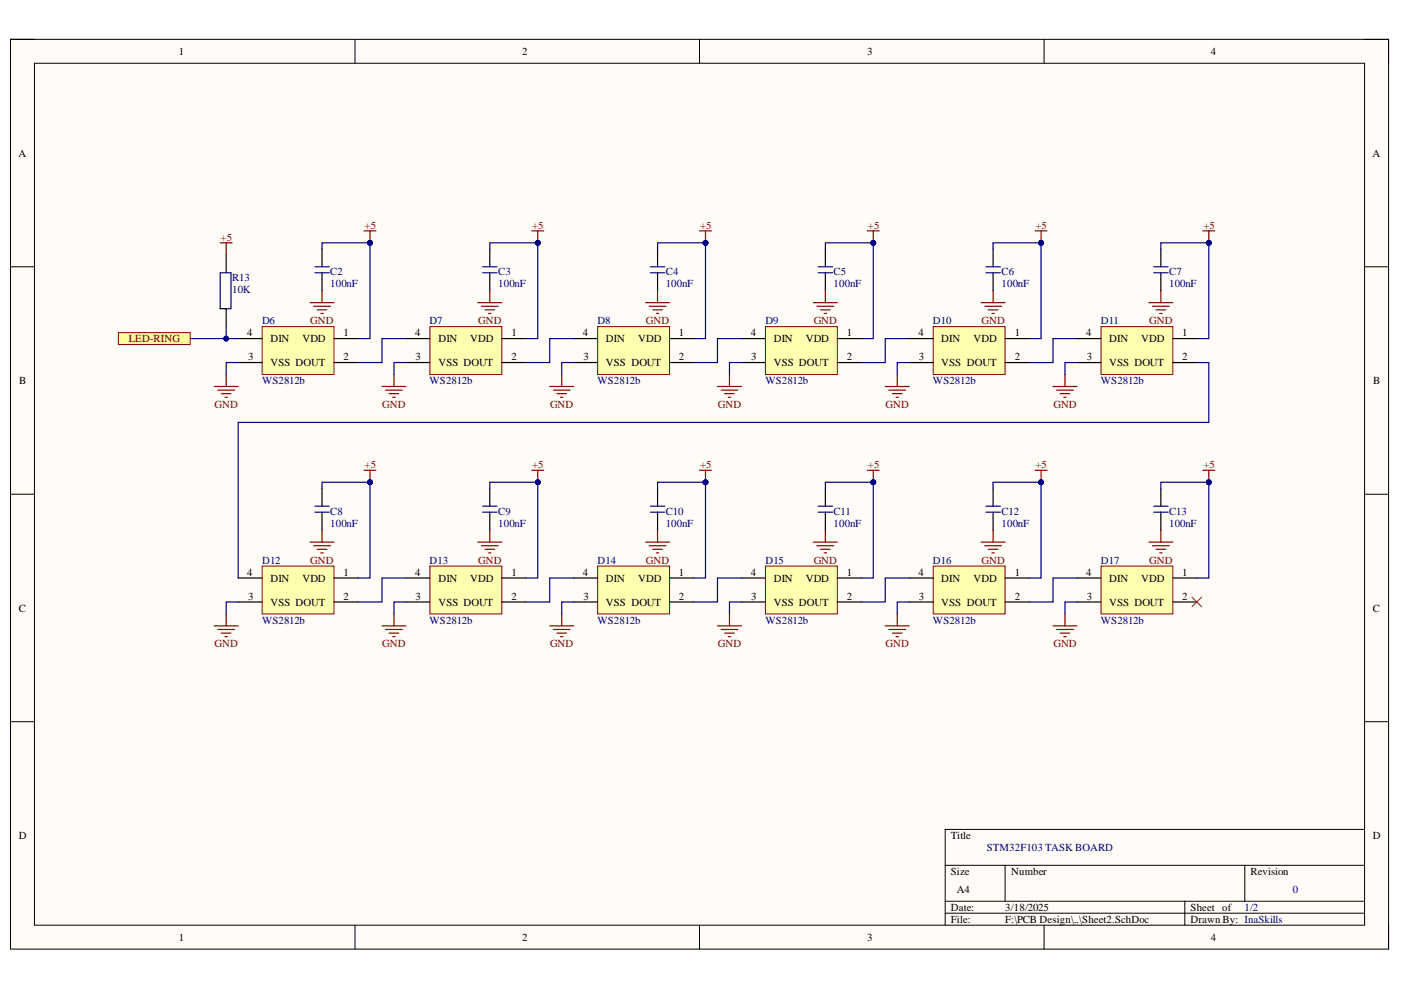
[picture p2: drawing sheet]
<svg xmlns="http://www.w3.org/2000/svg" width="297mm" height="210mm" viewBox="0 0 297 210" stroke-linecap="round" stroke-linejoin="round" font-family="sans-serif">
<path d="M2.2 8.3h292.2v192.9h-292.2z" fill-rule="evenodd" fill="#fffcf8"/>
<path d="M2.2 8.3h292.2v192.9h-292.2z" fill="none" stroke="#000" stroke-width=".21"/>
<path d="M7.3 13.4h282v182.8h-282z" fill-rule="evenodd" fill="#fffcf8"/>
<g fill="none" stroke="#000" stroke-width=".21">
<path d="M2.2 8.3h5.1M7.3 13.4h282v182.8h-282zM75.3 8.3v5.1M148.3 8.3v5.1M221.4 8.3v5.1M289.3 8.3h5.1v5.1M2.2 56.6h5.1M289.3 56.6h5.1M2.2 104.8h5.1M289.3 104.8h5.1M2.2 153h5.1M289.3 153h5.1"/>
<path d="M289.3 175.9h-88.9v20.3M75.3 196.2v5M148.3 196.2v5M200.4 183.5h88.9M200.4 191.1h88.9M200.4 193.6h88.9M213.1 183.5v7.6M221.4 196.2v5M251.2 191.1v5.1M263.9 183.5v7.6M294.4 196.2v5"/>
</g>
<path d="M55.6 69.3h15.2v10.1h-15.2z" fill-rule="evenodd" fill="#ffffb0"/>
<path d="M55.6 69.3h15.2v10.1h-15.2z" fill="none" stroke="#800000" stroke-width=".21"/>
<path d="M50.5 71.8h5.1M50.5 76.9h5.1M70.8 71.8h5.1M70.8 76.9h5.1" fill="none" stroke="#000" stroke-width=".25"/>
<path d="M91.1 69.3h15.3v10.1h-15.3z" fill-rule="evenodd" fill="#ffffb0"/>
<path d="M91.1 69.3h15.3v10.1h-15.3z" fill="none" stroke="#800000" stroke-width=".21"/>
<path d="M86.1 71.8h5M86.1 76.9h5M106.4 71.8h5.1M106.4 76.9h5.1" fill="none" stroke="#000" stroke-width=".25"/>
<path d="M126.7 69.3h15.3v10.1h-15.3z" fill-rule="evenodd" fill="#ffffb0"/>
<path d="M126.7 69.3h15.3v10.1h-15.3z" fill="none" stroke="#800000" stroke-width=".21"/>
<path d="M121.6 71.8h5.1M121.6 76.9h5.1M142 71.8h5M142 76.9h5" fill="none" stroke="#000" stroke-width=".25"/>
<path d="M162.3 69.3h15.2v10.1h-15.2z" fill-rule="evenodd" fill="#ffffb0"/>
<path d="M162.3 69.3h15.2v10.1h-15.2z" fill="none" stroke="#800000" stroke-width=".21"/>
<path d="M157.2 71.8h5.1M157.2 76.9h5.1M177.5 71.8h5.1M177.5 76.9h5.1" fill="none" stroke="#000" stroke-width=".25"/>
<path d="M197.9 69.3h15.2v10.1h-15.2z" fill-rule="evenodd" fill="#ffffb0"/>
<path d="M197.9 69.3h15.2v10.1h-15.2z" fill="none" stroke="#800000" stroke-width=".21"/>
<path d="M192.8 71.8h5.1M192.8 76.9h5.1M213.1 71.8h5.1M213.1 76.9h5.1" fill="none" stroke="#000" stroke-width=".25"/>
<path d="M233.4 69.3h15.3v10.1h-15.3z" fill-rule="evenodd" fill="#ffffb0"/>
<path d="M233.4 69.3h15.3v10.1h-15.3z" fill="none" stroke="#800000" stroke-width=".21"/>
<path d="M228.3 71.8h5.1M228.3 76.9h5.1M248.7 71.8h5M248.7 76.9h5" fill="none" stroke="#000" stroke-width=".25"/>
<path d="M55.6 120h15.2v10.2h-15.2z" fill-rule="evenodd" fill="#ffffb0"/>
<path d="M55.6 120h15.2v10.2h-15.2z" fill="none" stroke="#800000" stroke-width=".21"/>
<path d="M50.5 122.6h5.1M50.5 127.6h5.1M70.8 122.6h5.1M70.8 127.6h5.1" fill="none" stroke="#000" stroke-width=".25"/>
<path d="M91.1 120h15.3v10.2h-15.3z" fill-rule="evenodd" fill="#ffffb0"/>
<path d="M91.1 120h15.3v10.2h-15.3z" fill="none" stroke="#800000" stroke-width=".21"/>
<path d="M86.1 122.6h5M86.1 127.6h5M106.4 122.6h5.1M106.4 127.6h5.1" fill="none" stroke="#000" stroke-width=".25"/>
<path d="M126.7 120h15.3v10.2h-15.3z" fill-rule="evenodd" fill="#ffffb0"/>
<path d="M126.7 120h15.3v10.2h-15.3z" fill="none" stroke="#800000" stroke-width=".21"/>
<path d="M121.6 122.6h5.1M121.6 127.6h5.1M142 122.6h5M142 127.6h5" fill="none" stroke="#000" stroke-width=".25"/>
<path d="M162.3 120h15.2v10.2h-15.2z" fill-rule="evenodd" fill="#ffffb0"/>
<path d="M162.3 120h15.2v10.2h-15.2z" fill="none" stroke="#800000" stroke-width=".21"/>
<path d="M157.2 122.6h5.1M157.2 127.6h5.1M177.5 122.6h5.1M177.5 127.6h5.1" fill="none" stroke="#000" stroke-width=".25"/>
<path d="M197.9 120h15.2v10.2h-15.2z" fill-rule="evenodd" fill="#ffffb0"/>
<path d="M197.9 120h15.2v10.2h-15.2z" fill="none" stroke="#800000" stroke-width=".21"/>
<path d="M192.8 122.6h5.1M192.8 127.6h5.1M213.1 122.6h5.1M213.1 127.6h5.1" fill="none" stroke="#000" stroke-width=".25"/>
<path d="M233.4 120h15.3v10.2h-15.3z" fill-rule="evenodd" fill="#ffffb0"/>
<path d="M233.4 120h15.3v10.2h-15.3z" fill="none" stroke="#800000" stroke-width=".21"/>
<path d="M228.3 122.6h5.1M228.3 127.6h5.1M248.7 122.6h5M248.7 127.6h5" fill="none" stroke="#000" stroke-width=".25"/>
<path d="M25.1 70.5h15.2v2.6h-15.2z" fill-rule="evenodd" fill="#ffff80"/>
<path d="M25.1 70.5h15.2v2.6h-15.2z" fill="none" stroke="#800000" stroke-width=".21"/>
<path d="M77.2 48.9h2.5M78.4 48.9v2.6" fill="none" stroke="#800000" stroke-width=".25"/>
<circle cx="78.4" cy="51.5" r=".51" fill="#000080"/>
<circle cx="78.4" cy="51.5" r=".51" fill="none" stroke="#000080" stroke-width=".21"/>
<path d="M112.7 48.9h2.6M114 48.9v2.6" fill="none" stroke="#800000" stroke-width=".25"/>
<circle cx="114" cy="51.5" r=".51" fill="#000080"/>
<circle cx="114" cy="51.5" r=".51" fill="none" stroke="#000080" stroke-width=".21"/>
<path d="M148.3 48.9h2.5M149.6 48.9v2.6" fill="none" stroke="#800000" stroke-width=".25"/>
<circle cx="149.6" cy="51.5" r=".51" fill="#000080"/>
<circle cx="149.6" cy="51.5" r=".51" fill="none" stroke="#000080" stroke-width=".21"/>
<path d="M183.9 48.9h2.5M185.2 48.9v2.6" fill="none" stroke="#800000" stroke-width=".25"/>
<circle cx="185.2" cy="51.5" r=".51" fill="#000080"/>
<circle cx="185.2" cy="51.5" r=".51" fill="none" stroke="#000080" stroke-width=".21"/>
<path d="M219.5 48.9h2.5M220.7 48.9v2.6" fill="none" stroke="#800000" stroke-width=".25"/>
<circle cx="220.7" cy="51.5" r=".51" fill="#000080"/>
<circle cx="220.7" cy="51.5" r=".51" fill="none" stroke="#000080" stroke-width=".21"/>
<path d="M255 48.9h2.6M256.3 48.9v2.6" fill="none" stroke="#800000" stroke-width=".25"/>
<circle cx="256.3" cy="51.5" r=".51" fill="#000080"/>
<circle cx="256.3" cy="51.5" r=".51" fill="none" stroke="#000080" stroke-width=".21"/>
<path d="M77.2 99.7h2.5M78.4 99.7v2.5" fill="none" stroke="#800000" stroke-width=".25"/>
<circle cx="78.4" cy="102.2" r=".51" fill="#000080"/>
<circle cx="78.4" cy="102.2" r=".51" fill="none" stroke="#000080" stroke-width=".21"/>
<path d="M112.7 99.7h2.6M114 99.7v2.5" fill="none" stroke="#800000" stroke-width=".25"/>
<circle cx="114" cy="102.2" r=".51" fill="#000080"/>
<circle cx="114" cy="102.2" r=".51" fill="none" stroke="#000080" stroke-width=".21"/>
<path d="M148.3 99.7h2.5M149.6 99.7v2.5" fill="none" stroke="#800000" stroke-width=".25"/>
<circle cx="149.6" cy="102.2" r=".51" fill="#000080"/>
<circle cx="149.6" cy="102.2" r=".51" fill="none" stroke="#000080" stroke-width=".21"/>
<path d="M183.9 99.7h2.5M185.2 99.7v2.5" fill="none" stroke="#800000" stroke-width=".25"/>
<circle cx="185.2" cy="102.2" r=".51" fill="#000080"/>
<circle cx="185.2" cy="102.2" r=".51" fill="none" stroke="#000080" stroke-width=".21"/>
<path d="M219.5 99.7h2.5M220.7 99.7v2.5" fill="none" stroke="#800000" stroke-width=".25"/>
<circle cx="220.7" cy="102.2" r=".51" fill="#000080"/>
<circle cx="220.7" cy="102.2" r=".51" fill="none" stroke="#000080" stroke-width=".21"/>
<path d="M255 99.7h2.6M256.3 99.7v2.5" fill="none" stroke="#800000" stroke-width=".25"/>
<circle cx="256.3" cy="102.2" r=".51" fill="#000080"/>
<circle cx="256.3" cy="102.2" r=".51" fill="none" stroke="#000080" stroke-width=".21"/>
<g fill="none" stroke="#800000" stroke-width=".25">
<path d="M46.7 51.5h2.5M48 51.5v2.5M48 79.4v2.5M65.7 64.2h5.1M66.5 64.9h3.6M67.3 65.7h2M68 66.5h.5M68.3 61.6v2.6M83.5 79.4v2.5M101.3 64.2h5.1M102.1 64.9h3.5M102.8 65.7h2.1"/>
<path d="M103.6 66.5h.5M103.8 61.6v2.6M119.1 79.4v2.5M136.9 64.2h5.1M137.6 64.9h3.6M138.4 65.7h2M139.2 66.5h.5M139.4 61.6v2.6M154.7 79.4v2.5M172.4 64.2h5.1M173.2 64.9h3.6M174 65.7h2"/>
<path d="M174.7 66.5h.5M175 61.6v2.6M190.2 79.4v2.6M208 64.2h5.1M208.8 64.9h3.5M209.5 65.7h2.1M210.3 66.5h.5M210.6 61.6v2.6M225.8 79.4v2.6M243.6 64.2h5.1M244.3 64.9h3.6M245.1 65.7h2"/>
<path d="M245.9 66.5h.5M246.1 61.6v2.6M45.4 81.9h5.1M46.2 82.7h3.5M46.9 83.5h2.1M47.7 84.2h.5M81 81.9h5.1M81.7 82.7h3.6M82.5 83.5h2M83.3 84.2h.5M116.6 81.9h5M117.3 82.7h3.6"/>
<path d="M118.1 83.5h2M118.8 84.2h.5M152.1 81.9h5.1M152.9 82.7h3.5M153.6 83.5h2.1M154.4 84.2h.5M187.7 82h5.1M188.4 82.7h3.6M189.2 83.5h2.1M190 84.2h.5M223.3 82h5M224 82.7h3.6"/>
<path d="M224.8 83.5h2M225.5 84.2h.6M65.7 114.9h5.1M66.5 115.7h3.6M67.3 116.5h2M68 117.2h.5M68.3 112.4v2.5M101.3 114.9h5.1M102.1 115.7h3.5M102.8 116.5h2.1M103.6 117.2h.5M103.8 112.4v2.5"/>
<path d="M136.9 114.9h5.1M137.6 115.7h3.6M138.4 116.5h2M139.2 117.2h.5M139.4 112.4v2.5M172.4 114.9h5.1M173.2 115.7h3.6M174 116.5h2M174.7 117.2h.5M175 112.4v2.5M208 114.9h5.1M208.8 115.7h3.5"/>
<path d="M209.5 116.5h2.1M210.3 117.2h.5M210.6 112.4v2.5M243.6 114.9h5.1M244.3 115.7h3.6M245.1 116.5h2M245.9 117.2h.5M246.1 112.4v2.5M45.4 132.7h5.1M46.2 133.5h3.5M46.9 134.2h2.1M47.7 135h.5"/>
<path d="M48 130.2v2.5M81 132.7h5.1M81.7 133.5h3.6M82.5 134.2h2M83.3 135h.5M83.5 130.2v2.5M116.6 132.7h5M117.3 133.5h3.6M118.1 134.2h2M118.8 135h.5M119.1 130.2v2.5M152.1 132.7h5.1"/>
<path d="M152.9 133.5h3.5M153.6 134.2h2.1M154.4 135h.5M154.7 130.2v2.5M187.7 132.7h5.1M188.4 133.5h3.6M189.2 134.2h2.1M190 135h.5M190.2 130.2v2.5M223.3 132.7h5M224 133.5h3.6M224.8 134.2h2"/>
<path d="M225.5 135h.6M225.8 130.2v2.5"/>
</g>
<g fill="none" stroke="#000" stroke-width=".25">
<path d="M48 54v3.8M68.3 52.8v3.8M68.3 57.8v3.8M103.8 52.8v3.8M103.8 57.8v3.8M139.4 52.8v3.8M139.4 57.8v3.8M175 52.8v3.8M175 57.8v3.8M210.6 52.8v3.8M210.6 57.8v3.8M246.1 52.8v3.8"/>
<path d="M246.1 57.8v3.8M46.7 65.4h1.3v3.9M68.3 103.5v3.8M68.3 108.6v3.8M103.8 103.5v3.8M103.8 108.6v3.8M139.4 103.5v3.8M139.4 108.6v3.8M175 103.5v3.8M175 108.6v3.8M210.6 103.5v3.8M210.6 108.6v3.8"/>
<path d="M246.1 103.5v3.8M246.1 108.6v3.8"/>
</g>
<g fill="none" stroke="#0c0087" stroke-width=".25">
<path d="M66.8 56.6h3M66.8 57.8h3M102.3 56.6h3.1M102.3 57.8h3.1M137.9 56.6h3M137.9 57.8h3M173.5 56.6h3M173.5 57.8h3M209 56.6h3.1M209 57.8h3.1M244.6 56.6h3M244.6 57.8h3"/>
<path d="M46.7 65.4v-7.6h2.3v7.6h-1.3M66.8 107.3h3M66.8 108.6h3M102.3 107.3h3.1M102.3 108.6h3.1M137.9 107.3h3M137.9 108.6h3M173.5 107.3h3M173.5 108.6h3M209 107.3h3.1M209 108.6h3.1M244.6 107.3h3"/>
<path d="M244.6 108.6h3"/>
</g>
<path d="M252.7 126.6l2.1 2.1M254.8 126.6l-2.1 2.1" fill="none" stroke="#f00" stroke-width=".21"/>
<path d="M40.3 71.8h10.2" fill="none" stroke="#000080" stroke-width=".25"/>
<circle cx="48" cy="71.8" r=".51" fill="#000080"/>
<circle cx="48" cy="71.8" r=".51" fill="none" stroke="#000080" stroke-width=".21"/>
<path d="M78.4 51.5v20.3h-2.5" fill="none" stroke="#000080" stroke-width=".25"/>
<circle cx="78.4" cy="51.5" r=".51" fill="#000080"/>
<circle cx="78.4" cy="51.5" r=".51" fill="none" stroke="#000080" stroke-width=".21"/>
<path d="M114 51.5v20.3h-2.5" fill="none" stroke="#000080" stroke-width=".25"/>
<circle cx="114" cy="51.5" r=".51" fill="#000080"/>
<circle cx="114" cy="51.5" r=".51" fill="none" stroke="#000080" stroke-width=".21"/>
<path d="M149.6 51.5v20.3h-2.6" fill="none" stroke="#000080" stroke-width=".25"/>
<circle cx="149.6" cy="51.5" r=".51" fill="#000080"/>
<circle cx="149.6" cy="51.5" r=".51" fill="none" stroke="#000080" stroke-width=".21"/>
<path d="M185.2 51.5v20.3h-2.6" fill="none" stroke="#000080" stroke-width=".25"/>
<circle cx="185.2" cy="51.5" r=".51" fill="#000080"/>
<circle cx="185.2" cy="51.5" r=".51" fill="none" stroke="#000080" stroke-width=".21"/>
<path d="M220.7 51.5v20.3h-2.5" fill="none" stroke="#000080" stroke-width=".25"/>
<circle cx="220.7" cy="51.5" r=".51" fill="#000080"/>
<circle cx="220.7" cy="51.5" r=".51" fill="none" stroke="#000080" stroke-width=".21"/>
<path d="M256.3 51.5v20.3h-2.6" fill="none" stroke="#000080" stroke-width=".25"/>
<circle cx="256.3" cy="51.5" r=".51" fill="#000080"/>
<circle cx="256.3" cy="51.5" r=".51" fill="none" stroke="#000080" stroke-width=".21"/>
<path d="M256.3 102.2v20.4h-2.6" fill="none" stroke="#000080" stroke-width=".25"/>
<circle cx="256.3" cy="102.2" r=".51" fill="#000080"/>
<circle cx="256.3" cy="102.2" r=".51" fill="none" stroke="#000080" stroke-width=".21"/>
<path d="M220.7 102.2v20.4h-2.5" fill="none" stroke="#000080" stroke-width=".25"/>
<circle cx="220.7" cy="102.2" r=".51" fill="#000080"/>
<circle cx="220.7" cy="102.2" r=".51" fill="none" stroke="#000080" stroke-width=".21"/>
<path d="M185.2 102.2v20.4h-2.6" fill="none" stroke="#000080" stroke-width=".25"/>
<circle cx="185.2" cy="102.2" r=".51" fill="#000080"/>
<circle cx="185.2" cy="102.2" r=".51" fill="none" stroke="#000080" stroke-width=".21"/>
<path d="M149.6 102.2v20.4h-2.6" fill="none" stroke="#000080" stroke-width=".25"/>
<circle cx="149.6" cy="102.2" r=".51" fill="#000080"/>
<circle cx="149.6" cy="102.2" r=".51" fill="none" stroke="#000080" stroke-width=".21"/>
<path d="M114 102.2v20.4h-2.5" fill="none" stroke="#000080" stroke-width=".25"/>
<circle cx="114" cy="102.2" r=".51" fill="#000080"/>
<circle cx="114" cy="102.2" r=".51" fill="none" stroke="#000080" stroke-width=".21"/>
<path d="M78.4 102.2v20.4h-2.5" fill="none" stroke="#000080" stroke-width=".25"/>
<circle cx="78.4" cy="102.2" r=".51" fill="#000080"/>
<circle cx="78.4" cy="102.2" r=".51" fill="none" stroke="#000080" stroke-width=".21"/>
<g fill="none" stroke="#000080" stroke-width=".25">
<path d="M149.6 51.5h-10.2v1.3M50.5 76.9h-2.5v2.5M86.1 71.8h-5.1v5.1h-5.1M86.1 76.9h-2.6v2.5M121.6 71.8h-5v5.1h-5.1M121.6 76.9h-2.5v2.5M157.2 71.8h-5.1v5.1h-5.1M157.2 76.9h-2.5v2.5M192.8 71.8h-5.1v5.1h-5.1M192.8 76.9h-2.6v2.5M228.3 71.8h-5v5.1h-5.1M228.3 76.9h-2.5v2.5"/>
<path d="M50.5 127.6h-2.5v2.6M86.1 122.6h-5.1v5h-5.1M86.1 127.6h-2.6v2.6M121.6 122.6h-5v5h-5.1M121.6 127.6h-2.5v2.6M157.2 122.6h-5.1v5h-5.1M157.2 127.6h-2.5v2.6M192.8 122.6h-5.1v5h-5.1M192.8 127.6h-2.6v2.6M228.3 122.6h-5v5h-5.1M228.3 127.6h-2.5v2.6"/>
</g>
<circle cx="149.6" cy="51.5" r=".51" fill="#000080"/>
<circle cx="149.6" cy="51.5" r=".51" fill="none" stroke="#000080" stroke-width=".21"/>
<path d="M78.4 51.5h-10.1v1.3M253.7 76.9h2.6v12.7h-205.8v33" fill="none" stroke="#000080" stroke-width=".25"/>
<circle cx="78.4" cy="51.5" r=".51" fill="#000080"/>
<circle cx="78.4" cy="51.5" r=".51" fill="none" stroke="#000080" stroke-width=".21"/>
<path d="M114 51.5h-10.2v1.3" fill="none" stroke="#000080" stroke-width=".25"/>
<circle cx="114" cy="51.5" r=".51" fill="#000080"/>
<circle cx="114" cy="51.5" r=".51" fill="none" stroke="#000080" stroke-width=".21"/>
<path d="M185.2 51.5h-10.2v1.3" fill="none" stroke="#000080" stroke-width=".25"/>
<circle cx="185.2" cy="51.5" r=".51" fill="#000080"/>
<circle cx="185.2" cy="51.5" r=".51" fill="none" stroke="#000080" stroke-width=".21"/>
<path d="M220.7 51.5h-10.1v1.3" fill="none" stroke="#000080" stroke-width=".25"/>
<circle cx="220.7" cy="51.5" r=".51" fill="#000080"/>
<circle cx="220.7" cy="51.5" r=".51" fill="none" stroke="#000080" stroke-width=".21"/>
<path d="M256.3 51.5h-10.2v1.3" fill="none" stroke="#000080" stroke-width=".25"/>
<circle cx="256.3" cy="51.5" r=".51" fill="#000080"/>
<circle cx="256.3" cy="51.5" r=".51" fill="none" stroke="#000080" stroke-width=".21"/>
<path d="M78.4 102.2h-10.1v1.3" fill="none" stroke="#000080" stroke-width=".25"/>
<circle cx="78.4" cy="102.2" r=".51" fill="#000080"/>
<circle cx="78.4" cy="102.2" r=".51" fill="none" stroke="#000080" stroke-width=".21"/>
<path d="M114 102.2h-10.2v1.3" fill="none" stroke="#000080" stroke-width=".25"/>
<circle cx="114" cy="102.2" r=".51" fill="#000080"/>
<circle cx="114" cy="102.2" r=".51" fill="none" stroke="#000080" stroke-width=".21"/>
<path d="M149.6 102.2h-10.2v1.3" fill="none" stroke="#000080" stroke-width=".25"/>
<circle cx="149.6" cy="102.2" r=".51" fill="#000080"/>
<circle cx="149.6" cy="102.2" r=".51" fill="none" stroke="#000080" stroke-width=".21"/>
<path d="M185.2 102.2h-10.2v1.3" fill="none" stroke="#000080" stroke-width=".25"/>
<circle cx="185.2" cy="102.2" r=".51" fill="#000080"/>
<circle cx="185.2" cy="102.2" r=".51" fill="none" stroke="#000080" stroke-width=".21"/>
<path d="M220.7 102.2h-10.1v1.3" fill="none" stroke="#000080" stroke-width=".25"/>
<circle cx="220.7" cy="102.2" r=".51" fill="#000080"/>
<circle cx="220.7" cy="102.2" r=".51" fill="none" stroke="#000080" stroke-width=".21"/>
<path d="M256.3 102.2h-10.2v1.3" fill="none" stroke="#000080" stroke-width=".25"/>
<circle cx="256.3" cy="102.2" r=".51" fill="#000080"/>
<circle cx="256.3" cy="102.2" r=".51" fill="none" stroke="#000080" stroke-width=".21"/>
<path d="M48 69.3v2.5" fill="none" stroke="#000080" stroke-width=".25"/>
<circle cx="48" cy="71.8" r=".51" fill="#000080"/>
<circle cx="48" cy="71.8" r=".51" fill="none" stroke="#000080" stroke-width=".21"/>
<g font-size="2.3">
<text x="37.9" y="11.6">1</text>
<text x="110.7" y="11.6">2</text>
<text x="183.9" y="11.6">3</text>
<text x="256.7" y="11.6">4</text>
<text x="3.9" y="33.3">A</text>
<text x="291" y="33.3">A</text>
<text x="52.4" y="71.3">4</text>
<text x="72.8" y="71.3">1</text>
<text x="88" y="71.3">4</text>
<text x="108.4" y="71.3">1</text>
<text x="123.6" y="71.3">4</text>
<text x="143.9" y="71.3">1</text>
<text x="159.2" y="71.3">4</text>
<text x="179.5" y="71.3">1</text>
<text x="194.8" y="71.3">4</text>
<text x="215.1" y="71.3">1</text>
<text x="230.3" y="71.3">4</text>
<text x="250.7" y="71.3">1</text>
<text x="52.6" y="76.4">3</text>
<text x="57.3" y="72.6">DIN</text>
<text x="57.3" y="77.6">VSS DOUT</text>
<text x="64.1" y="72.6">VDD</text>
<text x="72.8" y="76.4">2</text>
<text x="88.1" y="76.4">3</text>
<text x="92.9" y="72.6">DIN</text>
<text x="92.9" y="77.6">VSS DOUT</text>
<text x="99.7" y="72.6">VDD</text>
<text x="108.4" y="76.4">2</text>
<text x="123.7" y="76.4">3</text>
<text x="128.5" y="72.6">DIN</text>
<text x="128.5" y="77.6">VSS DOUT</text>
<text x="135.3" y="72.6">VDD</text>
<text x="143.9" y="76.4">2</text>
<text x="159.2" y="76.4">3</text>
<text x="164.1" y="72.6">DIN</text>
<text x="164.1" y="77.6">VSS DOUT</text>
<text x="170.8" y="72.6">VDD</text>
<text x="179.5" y="76.4">2</text>
<text x="194.8" y="76.4">3</text>
<text x="199.6" y="72.6">DIN</text>
<text x="199.6" y="77.6">VSS DOUT</text>
<text x="206.4" y="72.6">VDD</text>
<text x="215.1" y="76.4">2</text>
<text x="230.4" y="76.4">3</text>
<text x="235.2" y="72.6">DIN</text>
<text x="235.2" y="77.6">VSS DOUT</text>
<text x="241.9" y="72.6">VDD</text>
<text x="250.7" y="76.4">2</text>
<text x="4.1" y="81.4">B</text>
<text x="291.2" y="81.4">B</text>
<text x="52.4" y="122.1">4</text>
<text x="57.3" y="123.3">DIN</text>
<text x="64.1" y="123.3">VDD</text>
<text x="72.8" y="122.1">1</text>
<text x="88" y="122.1">4</text>
<text x="92.9" y="123.3">DIN</text>
<text x="99.7" y="123.3">VDD</text>
<text x="108.4" y="122.1">1</text>
<text x="123.6" y="122.1">4</text>
<text x="128.5" y="123.3">DIN</text>
<text x="135.3" y="123.3">VDD</text>
<text x="143.9" y="122.1">1</text>
<text x="159.2" y="122.1">4</text>
<text x="164.1" y="123.3">DIN</text>
<text x="170.8" y="123.3">VDD</text>
<text x="179.5" y="122.1">1</text>
<text x="194.8" y="122.1">4</text>
<text x="199.6" y="123.3">DIN</text>
<text x="206.4" y="123.3">VDD</text>
<text x="215.1" y="122.1">1</text>
<text x="230.3" y="122.1">4</text>
<text x="235.2" y="123.3">DIN</text>
<text x="241.9" y="123.3">VDD</text>
<text x="250.7" y="122.1">1</text>
<text x="4" y="129.7">C</text>
<text x="52.6" y="127.1">3</text>
<text x="57.3" y="128.4">VSS DOUT</text>
<text x="72.8" y="127.1">2</text>
<text x="88.1" y="127.1">3</text>
<text x="92.9" y="128.4">VSS DOUT</text>
<text x="108.4" y="127.1">2</text>
<text x="123.7" y="127.1">3</text>
<text x="128.5" y="128.4">VSS DOUT</text>
<text x="143.9" y="127.1">2</text>
<text x="159.2" y="127.1">3</text>
<text x="164.1" y="128.4">VSS DOUT</text>
<text x="179.5" y="127.1">2</text>
<text x="194.8" y="127.1">3</text>
<text x="199.6" y="128.4">VSS DOUT</text>
<text x="215.1" y="127.1">2</text>
<text x="230.4" y="127.1">3</text>
<text x="235.2" y="128.4">VSS DOUT</text>
<text x="250.7" y="127.1">2</text>
<text x="291.1" y="129.7">C</text>
<text x="4" y="177.9">D</text>
<text x="201.6" y="177.9">Title</text>
<text x="291.1" y="177.9">D</text>
<text x="201.6" y="185.5">Size</text>
<text x="214.4" y="185.5">Number</text>
<text x="265.1" y="185.5">Revision</text>
<text x="202.9" y="189.3">A4</text>
<text x="201.6" y="193.1">Date:</text>
<text x="201.6" y="195.7">File:</text>
<text x="213.1" y="193.1">3/18/2025</text>
<text x="213.1" y="195.7">F:\PCB Design\..\Sheet2.SchDoc</text>
<text x="252.4" y="193.1">Sheet of</text>
<text x="252.4" y="195.7">Drawn By: InaSkills</text>
<text x="37.9" y="199.5">1</text>
<text x="110.7" y="199.5">2</text>
<text x="183.9" y="199.5">3</text>
<text x="256.7" y="199.5">4</text>
</g>
<g font-size="2.3" fill="#800000">
<text x="46.8" y="51">+5</text>
<text x="77.3" y="48.5">+5</text>
<text x="112.8" y="48.5">+5</text>
<text x="148.4" y="48.5">+5</text>
<text x="184" y="48.5">+5</text>
<text x="219.5" y="48.5">+5</text>
<text x="255.1" y="48.5">+5</text>
<text x="65.8" y="68.8">GND</text>
<text x="101.4" y="68.8">GND</text>
<text x="136.9" y="68.8">GND</text>
<text x="172.5" y="68.8">GND</text>
<text x="208.1" y="68.8">GND</text>
<text x="243.6" y="68.8">GND</text>
<text x="27.3" y="72.6">LED-RING</text>
<text x="45.5" y="86.5">GND</text>
<text x="81" y="86.5">GND</text>
<text x="116.6" y="86.5">GND</text>
<text x="152.2" y="86.5">GND</text>
<text x="187.7" y="86.5">GND</text>
<text x="223.3" y="86.5">GND</text>
<text x="77.3" y="99.3">+5</text>
<text x="112.8" y="99.3">+5</text>
<text x="148.4" y="99.3">+5</text>
<text x="184" y="99.3">+5</text>
<text x="219.5" y="99.3">+5</text>
<text x="255.1" y="99.3">+5</text>
<text x="65.8" y="119.5">GND</text>
<text x="101.4" y="119.5">GND</text>
<text x="136.9" y="119.5">GND</text>
<text x="172.5" y="119.5">GND</text>
<text x="208.1" y="119.5">GND</text>
<text x="243.6" y="119.5">GND</text>
<text x="45.5" y="137.3">GND</text>
<text x="81" y="137.3">GND</text>
<text x="116.6" y="137.3">GND</text>
<text x="152.2" y="137.3">GND</text>
<text x="187.7" y="137.3">GND</text>
<text x="223.3" y="137.3">GND</text>
</g>
<g font-size="2.3" fill="#000080">
<text x="49.2" y="59.6">R13</text>
<text x="70" y="58.4">C2</text>
<text x="105.6" y="58.4">C3</text>
<text x="141.1" y="58.4">C4</text>
<text x="176.7" y="58.4">C5</text>
<text x="212.4" y="58.4">C6</text>
<text x="247.9" y="58.4">C7</text>
<text x="49.2" y="62.2">10K</text>
<text x="70" y="60.9">100nF</text>
<text x="105.6" y="60.9">100nF</text>
<text x="141.1" y="60.9">100nF</text>
<text x="176.7" y="60.9">100nF</text>
<text x="212.4" y="60.9">100nF</text>
<text x="247.9" y="60.9">100nF</text>
<text x="55.6" y="68.8">D6</text>
<text x="91.1" y="68.8">D7</text>
<text x="126.7" y="68.8">D8</text>
<text x="162.3" y="68.8">D9</text>
<text x="197.8" y="68.8">D10</text>
<text x="233.4" y="68.8">D11</text>
<text x="55.6" y="81.4">WS2812b</text>
<text x="91.1" y="81.4">WS2812b</text>
<text x="126.7" y="81.4">WS2812b</text>
<text x="162.3" y="81.4">WS2812b</text>
<text x="197.8" y="81.4">WS2812b</text>
<text x="233.4" y="81.4">WS2812b</text>
<text x="70" y="111.7">100nF</text>
<text x="70" y="109.1">C8</text>
<text x="105.6" y="111.7">100nF</text>
<text x="105.6" y="109.1">C9</text>
<text x="141.1" y="111.7">100nF</text>
<text x="141.1" y="109.1">C10</text>
<text x="176.7" y="111.7">100nF</text>
<text x="176.7" y="109.1">C11</text>
<text x="212.4" y="111.7">100nF</text>
<text x="212.4" y="109.1">C12</text>
<text x="247.9" y="111.7">100nF</text>
<text x="247.9" y="109.1">C13</text>
<text x="55.6" y="119.5">D12</text>
<text x="91.1" y="119.5">D13</text>
<text x="126.7" y="119.5">D14</text>
<text x="162.3" y="119.5">D15</text>
<text x="197.8" y="119.5">D16</text>
<text x="233.4" y="119.5">D17</text>
<text x="55.6" y="132.2">WS2812b</text>
<text x="91.1" y="132.2">WS2812b</text>
<text x="126.7" y="132.2">WS2812b</text>
<text x="162.3" y="132.2">WS2812b</text>
<text x="197.8" y="132.2">WS2812b</text>
<text x="233.4" y="132.2">WS2812b</text>
<text x="209.2" y="180.4">STM32F103 TASK BOARD</text>
<text x="274.1" y="189.3">0</text>
<text x="263.9" y="193.1">1/2</text>
</g>
</svg>
